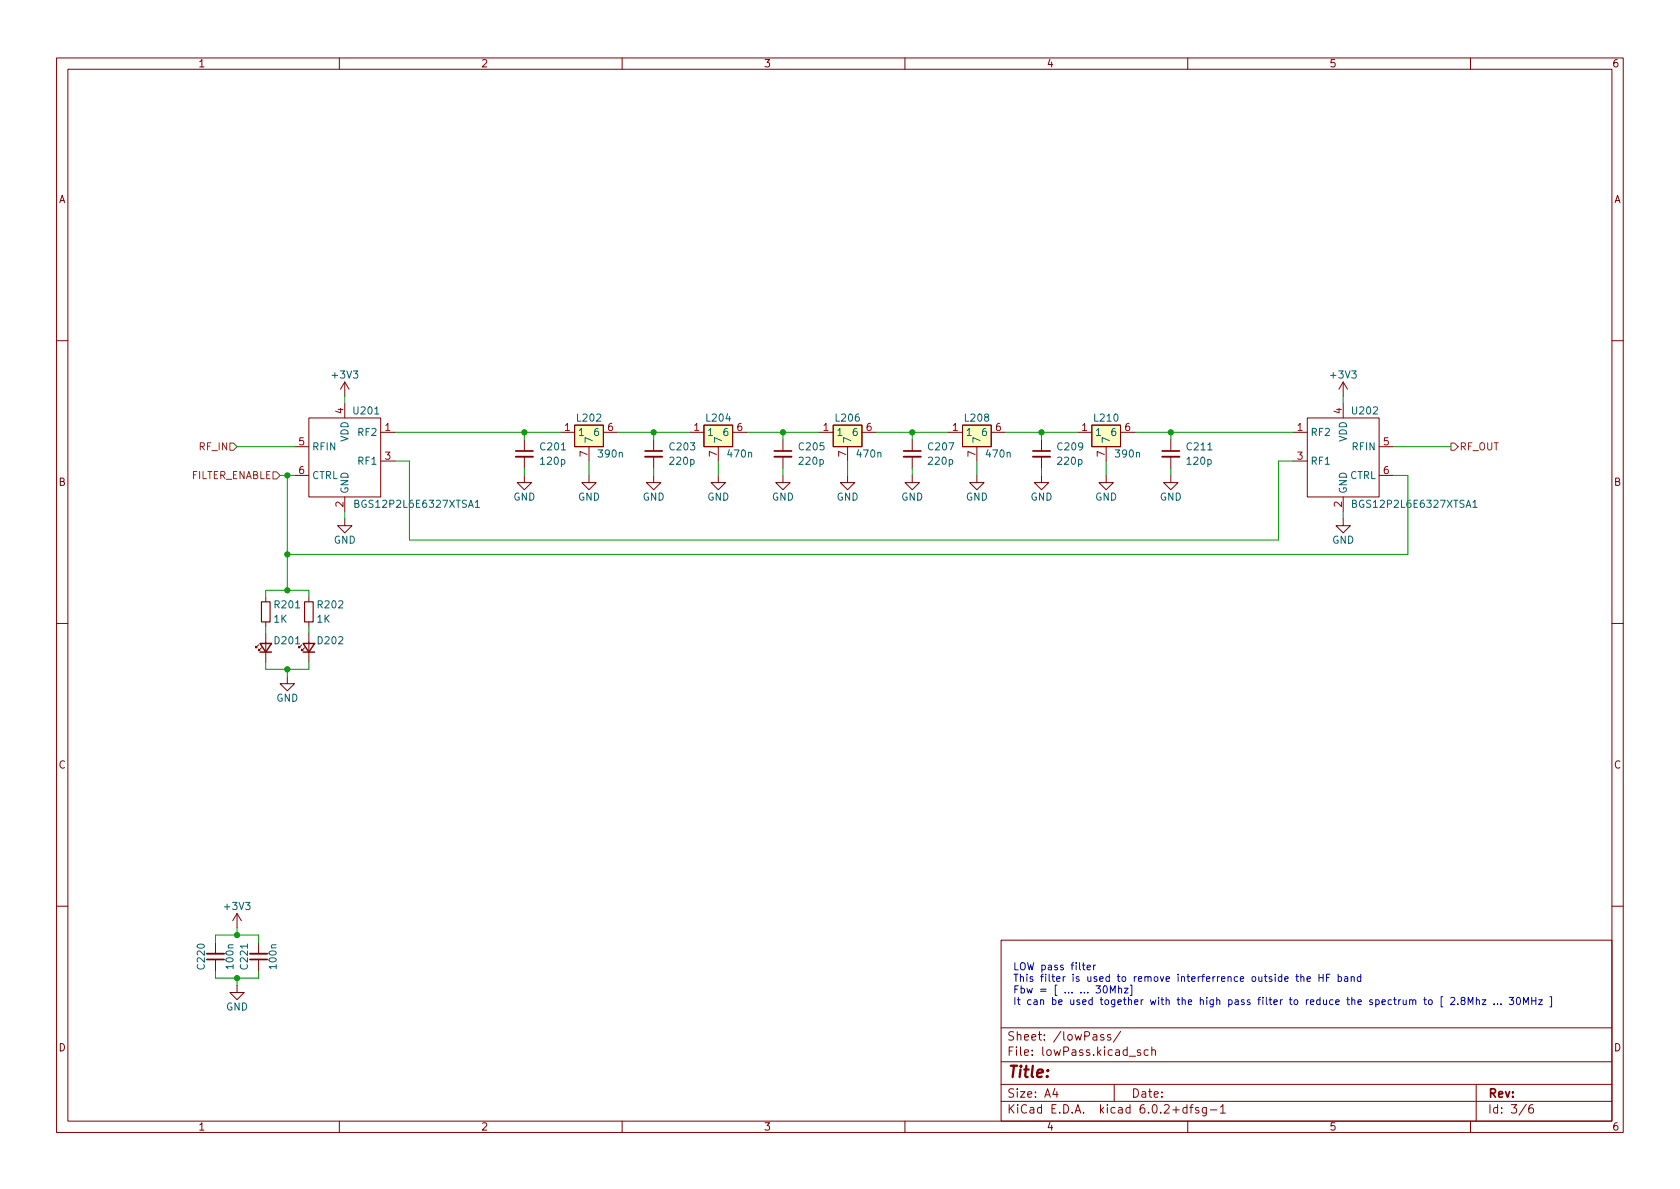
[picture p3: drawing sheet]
<svg xmlns="http://www.w3.org/2000/svg" width="297mm" height="210mm" viewBox="0 0 297 210" stroke-linecap="round" stroke-linejoin="round" font-family="sans-serif">
<g fill="none" stroke="#840000" stroke-width=".18">
<path d="M10 10.2h277v190.1h-277zM12 12.2h273v186.1h-273zM60 10.2v2M110 10.2v2M160 10.2v2M210 10.2v2M260 10.2v2M10 60.2h2M52.1 79h2.5M54.6 73.9h12.7v14h-12.7zM61 67.6v2.5M61 71.4v2.5"/>
<path d="M61 67.6l-.8 1.2M61 67.6l.7 1.2M67.3 76.4h2.5M92.7 77.7v2.1M99.1 76.4h2.5M101.6 75.2h5.1v3.8h-5.1zM104.1 79v2.5M106.7 76.4h2.5M115.6 77.7v2.1M121.9 76.4h2.6M124.5 75.2h5v3.8h-5zM127 79v2.5"/>
<path d="M129.5 76.4h2.6M138.4 77.7v2.1M144.8 76.4h2.5M147.3 75.2h5.1v3.8h-5.1zM149.9 79v2.5M152.4 76.4h2.5M161.3 77.7v2.1M167.6 76.4h2.6M170.2 75.2h5.1v3.8h-5.1zM172.7 79v2.5M175.3 76.4h2.5M184.1 77.7v2.1"/>
<path d="M190.5 76.4h2.5M193 75.2h5.1v3.8h-5.1zM195.6 79v2.5M198.1 76.4h2.6M207 77.7v2.1M228.6 76.4h2.5M231.1 73.9h12.7v14h-12.7zM237.5 67.6l-.8 1.2M237.5 67.6v2.5M237.5 71.4v2.5M237.5 67.6l.8 1.2M243.8 79h2.6"/>
<path d="M285 60.2h2M52.1 84.1h2.5M61 91.7v1.3h1.2l-1.2 1.2-1.3-1.2h1.3M61 87.9v2.5M67.3 81.5h2.5M92.7 84.1v1.2h1.3l-1.3 1.3-1.3-1.3h1.3M92.7 80.8v2M104.1 84.1v1.2h1.3l-1.3 1.3-1.2-1.3h1.2M115.6 84.1v1.2h1.2l-1.2 1.3-1.3-1.3h1.3M115.6 80.8v2M127 84.1v1.2h1.3l-1.3 1.3-1.3-1.3h1.3M138.4 84.1v1.2h1.3l-1.3 1.3-1.2-1.3h1.2"/>
<path d="M138.4 80.8v2M149.9 84.1v1.2h1.2l-1.2 1.3-1.3-1.3h1.3M161.3 84.1v1.2h1.3l-1.3 1.3-1.3-1.3h1.3M161.3 80.8v2M172.7 84.1v1.2h1.3l-1.3 1.3-1.3-1.3h1.3M184.1 84.1v1.2h1.3l-1.3 1.3-1.2-1.3h1.2M184.1 80.8v2M195.6 84.1v1.2h1.2l-1.2 1.3-1.3-1.3h1.3M207 84.1v1.2h1.3l-1.3 1.3-1.3-1.3h1.3M207 80.8v2M228.6 81.5h2.5M237.5 91.7v1.3h1.3l-1.3 1.2-1.3-1.2h1.3"/>
<path d="M237.5 87.9v2.5M243.8 84.1h2.6M10 110.2h2M45.7 114l-.5 .5v-.2v.2h.3M46.2 114.5l-.5 .6v-.3v.3h.3M47 105.7v.7M47 110v.7M47 112v5.1M50.8 119.6v1.3h1.3l-1.3 1.3-1.3-1.3h1.3M53.3 114l-.5 .5v-.2v.2h.3M53.8 114.5l-.5 .6v-.3v.3h.3M54.6 105.7v.7"/>
<path d="M54.6 110v.7M54.6 112v5.1M285 110.2h2M10 160.2h2M38.1 166.6v2.1M38.1 169.7v2M41.9 174.2v1.3h1.3l-1.3 1.3-1.3-1.3h1.3M41.9 161.5l-.8 1.3M41.9 161.5v2.6M41.9 161.5l.8 1.3M45.7 166.6v2.1M45.7 169.7v2"/>
<path d="M177 166.3h108v32h-108zM285 160.2h2M60 198.3v2M110 198.3v2M160 198.3v2M177 194.8h108M177 191.8h108M177 187.8h108M177 181.8h108M186.5 192.5l-.4 1h1M186.9 193v1M195.1 183l-.3-.1-.2 .2v.3l.5 .1v.4h-.5"/>
<path d="M196.4 183l-.4-.1-.2 .2 .1 .3 .5 .1v.4h-.6M197 191.8v3M198.1 182.4l-1.2 1.9M199.6 186.8h1.2M201.6 185.7l-.3-.1-.2 .2v.3l.5 .1v.4h-.5M203 185.7l-.4-.1-.3 .3v.4l.1 .3h.6M203.6 185.8l.3-.2 .3 .1 .1 .9M203.6 185.1v1.5M209.9 195.9l-.5-.1-.3 .3v.4l.2 .3h.6M209.9 195.3v1.5M210 198.3v2M210.4 195.8h.5"/>
<path d="M210.9 195.3l-.3 .2v1.3M211.9 195.9l-.3-.1-.2 .2v.3l.5 .1v.4h-.5M213.3 195.8v1.2l-.3 .3h-.4M213.3 195.9l-.4-.1-.3 .3v.4l.1 .3h.6M214 196.3h1.1M215.8 195.8l.4-.5v1.5M215.8 196.8h.8M260 198.3v2M261 191.8v6.5M269.9 195.3l-1.3 1.9M271 195.3a.6 .6 0 0 0-.7 .7v.5l.1 .3h.5l.2-.1 .1-.5-.2-.2-.4-.1-.3 .3"/>
</g>
<g fill="#ffffc2" stroke="#ffffc2" stroke-width=".18">
<path d="M147.3 75.2h5.1v3.8h-5.1z"/>
<path d="M101.6 75.2h5.1v3.8h-5.1z"/>
<path d="M124.5 75.2h5v3.8h-5z"/>
<path d="M170.2 75.2h5.1v3.8h-5.1z"/>
<path d="M193 75.2h5.1v3.8h-5.1z"/>
</g>
<path d="M91.2 80.8h3M114 80.8h3.1M136.9 80.8h3.1M159.8 80.8h3M182.6 80.8h3.1M205.5 80.8h3M36.6 168.7h3M44.2 168.7h3" fill="none" stroke="#840000" stroke-width=".33"/>
<path d="M91.2 79.8h3M114 79.8h3.1M136.9 79.8h3.1M159.8 79.8h3M182.6 79.8h3.1M205.5 79.8h3M36.6 169.7h3M44.2 169.7h3" fill="none" stroke="#840000" stroke-width=".3"/>
<path d="M46 113.8h2l-1 1.5zM46 115.3h2M53.6 113.8h2l-1 1.5zM53.6 115.3h2" fill="none" stroke="#840000" stroke-width=".25"/>
<path d="M46.2 106.4h1.6v3.6h-1.6zM53.8 106.4h1.6v3.6h-1.6z" fill="none" stroke="#840000" stroke-width=".2"/>
<path d="M62.8 89.1l.5-.1 .1-.2v-.2l-.6-.1v1.2h.4l.2-.1 .1-.3-.3-.2M84 88.8l.4-.3v1.2M84 89.7h.8M239.1 89.1l.6-.1 .1-.2-.1-.2-.6-.1v1.2h.5l.2-.1 .1-.3-.3-.2M260.4 88.8l.4-.3v1.2M260.4 89.7h.8" fill="none" stroke="#006464" stroke-width=".18"/>
<path d="M40.6 78.4h.7l.6 .6-.6 .6h-.7zM256.5 78.4h.7l.6 .6-.6 .6h-.7zM48.3 83.4h.6l.6 .7-.6 .6h-.6z" fill="none" stroke="#725600" stroke-width=".18"/>
<g fill="none" stroke="#0000c2" stroke-width=".18">
<path d="M191.4 170.7h.4M191.5 170.2v1.1l.3 .2M192.2 171.1l.6-.1v-.3h-.4l-.2 .1 .1 .6h.5M193.4 170.7v.8M193.7 170.7l-.3 .2M195.2 174.4l.2-.1a.68 .68 0 0 1 .4 .7 .68 .68 0 0 1-.4 .6 .84 .84 0 0 1-.2-1.2zM196.3 175.6v-1.3l.4 .9 .5-.9v1.3M197.8 174.9l.2-.2 .3 .1v.8M197.8 174.3v1.3M198.8 174.7h.7l-.7 .9h.7M199.8 174.2h.3v1.8h-.3M229.1 172.7h.5"/>
<path d="M229.3 172.3v1.1l.3 .1M230 172.8l.2-.1 .3 .1 .1 .7M230 172.3v1.2M231.1 173.1l.6-.1-.1-.2-.3-.1-.2 .2 .1 .6h.4M233.2 172.3v1.2M233.2 172.9h.7M233.9 172.3v1.2M234.5 172.9h.5M235.1 172.3h-.6v1.2M236.6 172.8l.4-.1 .2 .2-.1 .6h-.5M236.6 172.3v1.2M237.7 172.8h.5l.1 .7"/>
<path d="M238.3 173l-.4 .1-.2 .1 .2 .3h.4M238.9 172.8l.2-.1 .3 .1v.7M238.9 172.7v.8M240.6 172.8l-.4-.1-.2 .2 .1 .6h.5M240.6 172.3v1.2M252.7 176.9l.3-.1 .2 .2v.4l-.2 .2h-.3l-.1-.2zM255.1 176.2h-.3v1.9h.3M256.5 176.5l.5-.1 .2 .3-.8 .9h.8M257.8 177.5v.1M258.6 176.9l-.3-.2 .1-.2 .2-.1h.3l.1 .4-.6 .2-.1 .2 .1 .3 .2 .1h.3l.1-.2v-.4l-.2-.1M259.6 177.6v-1.2l.4 .9 .4-.9v1.2M261 176.9l.2-.1 .3 .1 .1 .7"/>
<path d="M261 176.4v1.2M262.1 176.8h.6l-.6 .8h.6M264.2 177.5v.1M264.8 177.5v.1M265.4 177.5v.1M266.8 176.4h.8l-.4 .5 .4 .1v.5l-.2 .1-.6-.1M268.2 176.5l.2-.1a.68 .68 0 0 1 .4 .6 .68 .68 0 0 1-.4 .6l-.2-.1-.1-.3zM269.4 177.6v-1.2l.4 .9 .4-.9v1.2M270.8 176.4v1.2M270.8 177h.8M271.6 176.4v1.2M272 176.8h.7l-.7 .8h.7"/>
<path d="M274 176.2h.3v1.9h-.3"/>
</g>
<g fill="none" stroke="#009600" stroke-width=".18">
<path d="M41.9 79h10.2M61 70.1v1.3M69.8 76.4h29.3M92.7 76.4v1.3M109.2 76.4h12.7M115.6 76.4v1.3M132.1 76.4h12.7M138.4 76.4v1.3M154.9 76.4h12.7M161.3 76.4v1.3M177.8 76.4h12.7M184.1 76.4v1.3"/>
<path d="M200.7 76.4h27.9M207 76.4v1.3M237.5 70.1v1.3M246.4 79h10.1M49.5 84.1h2.6M50.8 84.1v20.3M61 90.4v1.3M69.8 81.5h2.6v14h153.7v-14h2.5M92.7 82.8v1.3M104.1 81.5v2.6M115.6 82.8v1.3M127 81.5v2.6"/>
<path d="M138.4 82.8v1.3M149.9 81.5v2.6M161.3 82.8v1.3M172.7 81.5v2.6M184.1 82.8v1.3M195.6 81.5v2.6M207 82.8v1.3M237.5 90.4v1.3M246.4 84.1h2.5v13.9h-198.1M47 105.7v-1.3h7.6v1.3M47 110.7v1.3M47 117.1v1.3h7.6v-1.3"/>
<path d="M50.8 118.4v1.2M54.6 110.7v1.3M38.1 166.6v-1.3h7.6v1.3M38.1 171.7v1.3h7.6v-1.3M41.9 164.1v1.2M41.9 173v1.2"/>
</g>
<g fill="#009600" stroke="#009600" stroke-width=".18">
<circle cx="92.7" cy="76.4" r=".46"/>
<circle cx="50.8" cy="84.1" r=".46"/>
<circle cx="115.6" cy="76.4" r=".46"/>
<circle cx="50.8" cy="98" r=".46"/>
<circle cx="50.8" cy="104.4" r=".46"/>
<circle cx="138.4" cy="76.4" r=".46"/>
<circle cx="161.3" cy="76.4" r=".46"/>
<circle cx="207" cy="76.4" r=".46"/>
<circle cx="184.1" cy="76.4" r=".46"/>
<circle cx="41.9" cy="173" r=".46"/>
<circle cx="41.9" cy="165.3" r=".46"/>
<circle cx="50.8" cy="118.4" r=".46"/>
</g>
<text font-size="2.8" fill="#840000" x="178" y="190.6">Title:</text>
<g font-size="2.1" fill="#840000">
<text x="178" y="184">Sheet: /lowPass/</text>
<text x="178" y="186.7">File: lowPass.kicad_sch</text>
<text x="178" y="196.9">KiCad E.D.A. kicad 6.0.2+dfsg-1</text>
<text x="178" y="194.1">Size: A4</text>
<text x="200" y="194.1">Date:</text>
<text x="263" y="194.1">Rev:</text>
<text x="263" y="196.9">Id: 3/6</text>
</g>
<g font-size="1.8" fill="#840000">
<text x="35" y="11.9">1</text>
<text x="85" y="11.9">2</text>
<text x="135" y="11.9">3</text>
<text x="185" y="11.9">4</text>
<text x="235" y="11.9">5</text>
<text x="285" y="11.9">6</text>
<text x="10.3" y="35.9">A</text>
<text x="285.3" y="35.9">A</text>
<text x="10.3" y="85.9">B</text>
<text x="285.3" y="85.9">B</text>
<text x="10.3" y="135.9">C</text>
<text x="285.3" y="135.9">C</text>
<text x="10.3" y="185.9">D</text>
<text x="285.3" y="185.9">D</text>
<text x="35" y="199.9">1</text>
<text x="85" y="199.9">2</text>
<text x="135" y="199.9">3</text>
<text x="185" y="199.9">4</text>
<text x="235" y="199.9">5</text>
<text x="285" y="199.9">6</text>
</g>
<g font-size="1.8" fill="#006464">
<text x="58.9" y="66.9">+3V3</text>
<text x="235.4" y="66.9">+3V3</text>
<text x="62.6" y="73.3">U201</text>
<text x="63.5" y="77.1">RF2</text>
<text x="102.1" y="77.1">1</text>
<text x="102.1" y="74.5">L202</text>
<text x="105.2" y="77.1">6</text>
<text x="125" y="77.1">1</text>
<text x="125" y="74.5">L204</text>
<text x="128" y="77.1">6</text>
<text x="147.8" y="77.1">1</text>
<text x="147.8" y="74.5">L206</text>
<text x="150.9" y="77.1">6</text>
<text x="170.7" y="77.1">1</text>
<text x="170.7" y="74.5">L208</text>
<text x="173.8" y="77.1">6</text>
<text x="193.5" y="77.1">1</text>
<text x="193.6" y="74.5">L210</text>
<text x="196.6" y="77.1">6</text>
<text x="231.6" y="77.1">RF2</text>
<text x="239.2" y="73.3">U202</text>
<text x="55.1" y="79.6">RFIN</text>
<text x="61.6" y="78.2" transform="rotate(-90 61.6 78.2)">VDD</text>
<text x="63.5" y="82.2">RF1</text>
<text x="95.7" y="79.6">C201</text>
<text x="95.7" y="82.2">120p</text>
<text x="104.8" y="78.5" transform="rotate(-90 104.8 78.5)">7</text>
<text x="105.9" y="80.9">390n</text>
<text x="118.5" y="79.6">C203</text>
<text x="118.6" y="82.2">220p</text>
<text x="127.6" y="78.5" transform="rotate(-90 127.6 78.5)">7</text>
<text x="128.8" y="80.9">470n</text>
<text x="141.4" y="79.6">C205</text>
<text x="141.4" y="82.2">220p</text>
<text x="150.5" y="78.5" transform="rotate(-90 150.5 78.5)">7</text>
<text x="151.7" y="80.9">470n</text>
<text x="164.2" y="79.6">C207</text>
<text x="164.3" y="82.2">220p</text>
<text x="173.4" y="78.5" transform="rotate(-90 173.4 78.5)">7</text>
<text x="174.5" y="80.9">470n</text>
<text x="187.1" y="79.6">C209</text>
<text x="187.1" y="82.2">220p</text>
<text x="196.2" y="78.5" transform="rotate(-90 196.2 78.5)">7</text>
<text x="197.4" y="80.9">390n</text>
<text x="210" y="79.6">C211</text>
<text x="210" y="82.2">120p</text>
<text x="231.6" y="82.2">RF1</text>
<text x="238.1" y="78.2" transform="rotate(-90 238.1 78.2)">VDD</text>
<text x="239.2" y="79.6">RFIN</text>
<text x="55.1" y="84.7">CTRL</text>
<text x="61.6" y="87.4" transform="rotate(-90 61.6 87.4)">GND</text>
<text x="63.3" y="89.8">BGS12P2L6E6327XTSA1</text>
<text x="90.7" y="88.5">GND</text>
<text x="102.2" y="88.5">GND</text>
<text x="113.6" y="88.5">GND</text>
<text x="125" y="88.5">GND</text>
<text x="136.5" y="88.5">GND</text>
<text x="147.9" y="88.5">GND</text>
<text x="159.3" y="88.5">GND</text>
<text x="170.8" y="88.5">GND</text>
<text x="182.2" y="88.5">GND</text>
<text x="193.6" y="88.5">GND</text>
<text x="205" y="88.5">GND</text>
<text x="238.1" y="87.4" transform="rotate(-90 238.1 87.4)">GND</text>
<text x="238.6" y="84.7">CTRL</text>
<text x="239.7" y="89.8">BGS12P2L6E6327XTSA1</text>
<text x="59" y="96.1">GND</text>
<text x="235.5" y="96.1">GND</text>
<text x="48.7" y="107.6">R201</text>
<text x="56.3" y="107.6">R202</text>
<text x="48.4" y="110.1">1K</text>
<text x="48.7" y="113.9">D201</text>
<text x="56.1" y="110.1">1K</text>
<text x="56.3" y="113.9">D202</text>
<text x="48.8" y="124.1">GND</text>
<text x="39.8" y="160.9">+3V3</text>
<text x="36.2" y="171.3" transform="rotate(-90 36.2 171.3)">C220</text>
<text x="41.3" y="171.2" transform="rotate(-90 41.3 171.2)">100n</text>
<text x="43.8" y="171.3" transform="rotate(-90 43.8 171.3)">C221</text>
<text x="48.9" y="171.2" transform="rotate(-90 48.9 171.2)">100n</text>
<text x="39.9" y="178.7">GND</text>
</g>
<g font-size="1.8" fill="#a90000">
<text x="60.7" y="73.1" transform="rotate(-90 60.7 73.1)">4</text>
<text x="68.1" y="76.2">1</text>
<text x="99.8" y="76.2">1</text>
<text x="107.5" y="76.2">6</text>
<text x="122.7" y="76.2">1</text>
<text x="130.3" y="76.2">6</text>
<text x="145.6" y="76.2">1</text>
<text x="153.2" y="76.2">6</text>
<text x="168.4" y="76.2">1</text>
<text x="176" y="76.2">6</text>
<text x="191.3" y="76.2">1</text>
<text x="198.9" y="76.2">6</text>
<text x="229.4" y="76.2">1</text>
<text x="237.2" y="73.1" transform="rotate(-90 237.2 73.1)">4</text>
<text x="52.8" y="78.7">5</text>
<text x="52.8" y="83.8">6</text>
<text x="68.1" y="81.3">3</text>
<text x="103.9" y="80.8" transform="rotate(-90 103.9 80.8)">7</text>
<text x="126.7" y="80.8" transform="rotate(-90 126.7 80.8)">7</text>
<text x="149.6" y="80.8" transform="rotate(-90 149.6 80.8)">7</text>
<text x="172.5" y="80.8" transform="rotate(-90 172.5 80.8)">7</text>
<text x="195.3" y="80.8" transform="rotate(-90 195.3 80.8)">7</text>
<text x="229.4" y="81.3">3</text>
<text x="244.6" y="78.7">5</text>
<text x="244.6" y="83.8">6</text>
<text x="60.7" y="89.6" transform="rotate(-90 60.7 89.6)">2</text>
<text x="237.2" y="89.6" transform="rotate(-90 237.2 89.6)">2</text>
</g>
<g font-size="1.8" fill="#725600">
<text x="35.3" y="79.6">RF_IN</text>
<text x="258" y="79.6">RF_OUT</text>
<text x="33.6" y="84.7">FILTER_ENABLE</text>
</g>
<g font-size="1.8" fill="#0000c2">
<text x="179.1" y="171.6">LOW pass filter</text>
<text x="179.1" y="173.6">This filter is used to remove interferrence outside the HF band</text>
<text x="179.1" y="175.7">Fbw = [ ... ... 30Mhz]</text>
<text x="179.1" y="177.7">It can be used together with the high pass filter to reduce the spectrum to [ 2.8Mhz ... 30MHz ]</text>
</g>
</svg>
